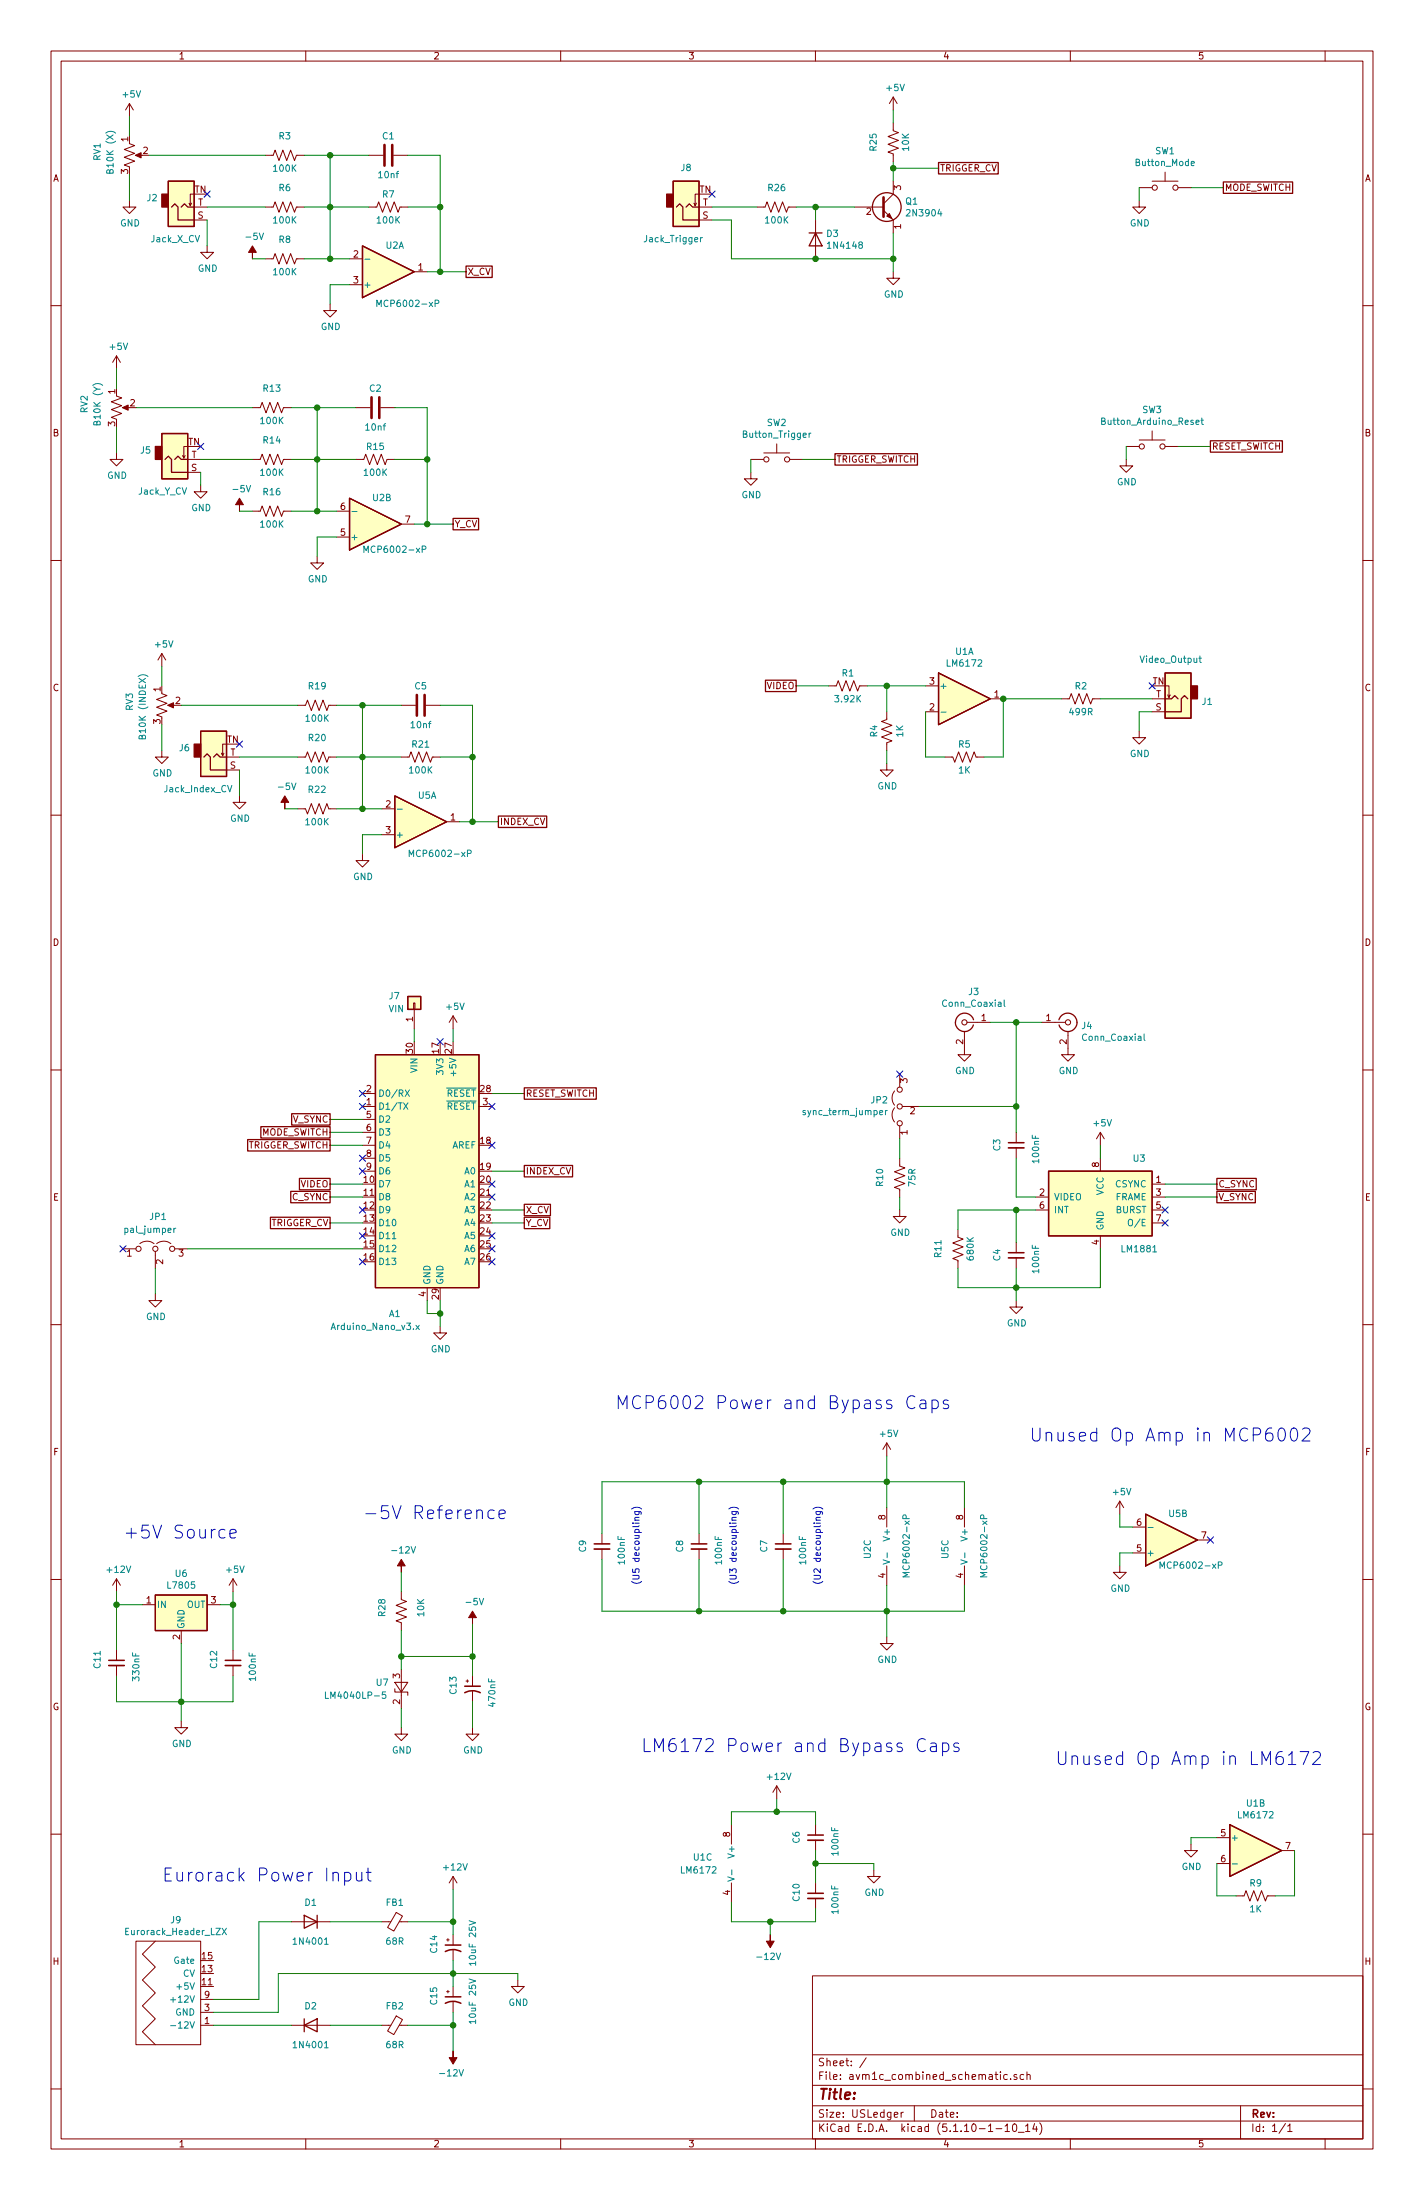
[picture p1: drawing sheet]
<svg xmlns="http://www.w3.org/2000/svg" width="279mm" height="432mm" viewBox="0 0 279 432" stroke-linecap="round" stroke-linejoin="round" font-family="sans-serif">
<g fill="none" stroke="#840000" stroke-width=".2">
<path d="M10 10h259.4v411.8h-259.4zM12 12h255.4v407.8h-255.4zM60 10v2M110 10v2M160 10v2M175.3 19.1v2.5M175.3 19.1l-.8 1.2M175.3 19.1l.7 1.2M210 10v2M260 10v2M25.4 28.2l1 .4-2 .7 2 .8-2 .8 2 .7-2 .8 1 .4M25.4 39.4v1.2h1.3l-1.3 1.3-1.3-1.3h1.3"/>
<path d="M25.4 20.3l-.8 1.3M25.4 20.3v2.6M25.4 20.3l.8 1.3M26.9 30.5h1M37.6 39.9l-.3 .5M38.1 38.1h-.8v2.3l-.2-.5M52.1 30.5h1.5l.4-1 .7 2 .8-2 .8 2 .7-2 .8 2 .4-1h1.5M72.4 30.5h2.8M77.2 30.5h2.8M136.7 39.9l-.3 .5M137.2 38.1h-.8v2.3l-.3-.5M175.3 24.1v1.6l1 .3-2.1 .8 2.1 .8-2.1 .7 2.1 .8-2.1 .7 1.1 .4v1.6"/>
<path d="M175.3 35.6v2.5l-1.9 1.9M223.5 39.4v1.2h1.3l-1.3 1.3-1.3-1.3h1.3M223.5 36.8h2.6M226.1 35.6h5M228.6 33.8v1.8M231.1 36.8h2.6M10 60h2M38.1 43.2h2.5M38.1 40.6h2.5M40.6 48.3v1.2h1.3l-1.3 1.3-1.2-1.3h1.2M52.1 40.6h1.5l.4-1 .7 2.1 .8-2.1 .8 2.1 .7-2.1 .8 2.1 .4-1.1h1.5M52.1 50.8h1.5l.4-1 .7 2 .8-2 .8 2 .7-2 .8 2 .4-1h1.5"/>
<path d="M64.8 59.7v1.3h1.2l-1.2 1.2-1.3-1.2h1.3M68.6 50.8h2.5M68.6 55.9h2.5M72.4 40.6h1.5l.4-1 .8 2.1 .7-2.1 .8 2.1 .7-2.1 .8 2.1 .4-1.1h1.5M81.3 53.3h2.5M137.2 43.2h2.5M137.2 40.6h2.5M148.6 40.6h1.5l.4-1 .8 2.1 .7-2.1 .8 2.1 .7-2.1 .8 2.1 .4-1.1h1.5M160 43.2v7.6M167.6 40.6h5.8M173.4 41.3l1.9 1.9v2.5M175.3 53.3v1.3h1.2l-1.2 1.3-1.3-1.3h1.3"/>
<path d="M267.4 60h2M22.9 77.7l1 .4-2.1 .8 2.1 .7-2.1 .8 2.1 .8-2.1 .7 1.1 .4M22.9 69.9v2.5M22.9 69.9l-.8 1.2M22.9 69.9l.7 1.2M22.9 88.9v1.3h1.2l-1.2 1.2-1.3-1.2h1.3M24.4 80h1M36.3 89.4l-.2 .5M36.8 87.6h-.7v2.3l-.3-.5M36.8 92.7h2.6M36.8 90.2h2.6M39.4 95.3v1.2h1.2l-1.2 1.3-1.3-1.3h1.3"/>
<path d="M49.5 80h1.6l.3-1 .8 2 .8-2 .7 2 .8-2 .7 2 .4-1h1.5M49.5 90.2h1.6l.3-1 .8 2 .8-2 .7 2 .8-2 .7 2 .4-1h1.5M69.8 90.2h1.6l.4-1 .7 2 .8-2 .7 2 .8-2 .8 2 .3-1h1.6M69.8 80h2.8M74.7 80h2.8M147.3 92.7v1.3h1.3l-1.3 1.3-1.3-1.3h1.3M147.3 90.2h2.6M149.9 88.9h5M152.4 87.1v1.8M154.9 90.2h2.6M221 90.2v1.2h1.2l-1.2 1.3-1.3-1.3h1.3M221 87.6h2.5"/>
<path d="M223.5 86.4h5.1M226.1 84.6v1.8M228.6 87.6h2.5M10 110h2M49.5 100.3h1.6l.3-1 .8 2 .8-2 .7 2 .8-2 .7 2 .4-1h1.5M62.2 109.2v1.3h1.3l-1.3 1.3-1.2-1.3h1.2M66 100.3h2.6M66 105.4h2.6M78.7 102.9h2.6M267.4 110h2M31.7 136.1l1.1 .4-2.1 .8 2.1 .7-2.1 .8 2.1 .8-2.1 .7 1 .4M31.7 128.3l-.7 1.2"/>
<path d="M31.7 128.3v2.5M31.7 128.3l.8 1.2M33.3 138.4h1M58.4 138.4h1.5l.4-1 .8 2 .7-2 .8 2 .8-2 .7 2 .4-1h1.5M78.7 138.4h2.8M83.6 138.4h2.8M162.6 134.6h1.5l.4-1 .7 2 .8-2 .8 2 .7-2 .8 2 .4-1h1.5M174 139.7v1.5l-1 .4 2 .8-2 .7 2 .8-2 .8 2 .7-1 .4v1.5M181.6 139.7h2.5M181.6 134.6h2.5M194.3 137.2h2.5M208.3 137.2h1.5l.4-1.1 .7 2.1 .8-2.1 .8 2.1 .7-2.1 .8 2.1 .4-1h1.5"/>
<path d="M226.1 139.7h2.5M226.1 137.2h2.5M228.6 134.6h.8v2.3l.2-.5M229.1 136.4l.3 .5M10 160h2M31.7 147.3v1.3h1.3l-1.3 1.3-1.2-1.3h1.2M43.9 147.8l-.2 .5M44.4 146.1h-.7v2.2l-.3-.5M44.4 151.1h2.6M44.4 148.6h2.6M47 156.2v1.3h1.3l-1.3 1.3-1.3-1.3h1.3M58.4 148.6h1.5l.4-1 .8 2 .7-2 .8 2 .8-2 .7 2 .4-1h1.5"/>
<path d="M58.4 158.8h1.5l.4 1 .8-2.1 .7 2.1 .8-2.1 .8 2.1 .7-2.1 .4 1.1h1.5M74.9 158.8h2.6M78.7 148.6h1.6l.3-1 .8 2 .8-2 .7 2 .8-2 .8 2 .3-1h1.6M174 149.9v1.2h1.3l-1.3 1.3-1.3-1.3h1.3M185.4 148.6h1.5l.4 1 .8-2 .7 2 .8-2 .8 2 .7-2 .4 1h1.5M223.5 143.5v1.3h1.3l-1.3 1.3-1.3-1.3h1.3M267.4 160h2M71.1 167.6v1.3h1.3l-1.3 1.3-1.3-1.3h1.3M74.9 163.8h2.6M87.6 161.3h2.6M81.2 196.9h.2v1.2h-.2zM81.3 198.1v3.8"/>
<path d="M88.9 199.4v2.5M88.9 199.4l-.8 1.3M88.9 199.4l.8 1.3M10 210h2M71.1 217.2h2.6M71.1 214.6h2.6M71.1 219.7h2.6M94 217.2h2.5M175.5 217.4a2.26 2.26 0 0 0 0 2.8M175.5 214.1a2.26 2.26 0 0 0 0 2.8M176.5 210.8v2.6M177 217.2h3.3"/>
<path d="M189.2 202.4v4.6h1.3l-1.3 1.3-1.2-1.3h1.2M189.7 200.7h4.6M204.5 200.7h4.5M209.5 202.4v4.6h1.3l-1.3 1.3-1.2-1.3h1.2M267.4 210h2M71.1 222.3h2.6M71.1 224.8h2.6M71.1 227.3h2.6M71.1 229.9h2.6M176.5 237.5v1.3h1.3l-1.3 1.2-1.2-1.2h1.2M176.5 227.3v1.6l1 .3-2 .8 2 .8-2 .7 2 .8-2 .7 1 .4v1.6M176.5 221v2.5"/>
<path d="M199.4 222.3v2M199.4 225.3v2M203.2 235h2.5M203.2 237.5h2.5M215.9 222.3l-.8 1.2M215.9 222.3v2.5M215.9 227.3v2.6M215.9 222.3l.8 1.2M226.1 232.4h2.5M226.1 235h2.5M226.1 237.5h2.5M10 260h2"/>
<path d="M24.1 245.1h2.6M27.4 244.1a2.26 2.26 0 0 1 2.8 0M30.5 254v1.3h1.2l-1.2 1.2-1.3-1.2h1.3M30.5 245.6v3.3M30.7 244.1a2.26 2.26 0 0 1 2.8 0M34.3 245.1h2.5M83.8 252.7v2.6M188 241.3v1.5l1 .4-2.1 .8 2.1 .7-2.1 .8 2.1 .8-2.1 .7 1.1 .4v1.5M199.4 255.3v1.2h1.3l-1.3 1.3-1.3-1.3h1.3M199.4 243.8v2.1M199.4 246.9v2M215.9 242.6v2.5"/>
<path d="M226.1 240h2.5M267.4 260h2M86.4 260.4v1.2h1.2l-1.2 1.3-1.3-1.3h1.3M174 283.2l-.8 1.3M174 283.2v2.6M174 295.9v3.8M174 283.2l.8 1.3M189.2 295.9v3.8M219.7 294.6l-.8 1.3M219.7 294.6v2.6M219.7 294.6l.8 1.3M222.2 299.7h2.6"/>
<path d="M10 310h2M22.9 309.9l-.8 1.3M22.9 309.9v2.5M22.9 309.9l.7 1.3M27.9 315h2.6M40.6 315h2.6M45.7 309.9l-.7 1.3M45.7 309.9v2.5M45.7 309.9l.8 1.3M78.7 312.4v1.5l1.1 .4-2.1 .8 2.1 .7-2.1 .8 2.1 .8-2.1 .7 1 .4v1.5M118.1 301v2M118.1 304v2.1"/>
<path d="M137.2 301v2M137.2 304v2.1M153.7 301v2M153.7 304v2.1M174 307.3v3.9M189.2 307.3v3.9M219.7 307.3v1.3h1.3l-1.3 1.3-1.3-1.3h1.3M222.2 304.8h2.6M234.9 302.3h2.6M267.4 310h2M22.9 323.9v2M22.9 326.9v2"/>
<path d="M35.6 337.8v1.3h1.2l-1.2 1.3-1.3-1.3h1.3M35.6 320v2.6M45.7 323.9v2M45.7 326.9v2M77.5 330.2h2.5l-1.3 1.9zM77.5 331.5v.6h2.5v.6M78.7 339.1v1.3h1.3l-1.3 1.2-1.2-1.2h1.2M78.7 327.7v7.6M91.4 329.9h.5M91.7 329.7v.5M92.7 339.1v1.3h1.3l-1.3 1.2-1.3-1.2h1.3M92.7 328.9v2.1"/>
<path d="M92.7 332v2M174 321.3v1.3h1.3l-1.3 1.3-1.3-1.3h1.3M10 360h2M143.5 358.1v3.9M152.4 350.5l-.8 1.3M152.4 350.5v2.6M152.4 350.5l.8 1.3M160 358.1v2.1M267.4 360h2M57.1 377.2h7.7M74.9 377.2h1.8M77.7 375.4l1.3 .7-1.7 2.9-1.3-.7z"/>
<path d="M78.4 377.2h1.6M88.9 368.3l-.8 1.3M88.9 368.3v2.5M88.9 379.7v2.1M88.9 368.3l.8 1.3M143.5 369.6v3.8M160 361.2v2M160 369.6v2M160 372.6v2.1M171.4 367v1.3h1.3l-1.3 1.3-1.2-1.3h1.2M233.7 362v1.2h1.2l-1.2 1.3-1.3-1.3h1.3M238.8 360.7h2.5"/>
<path d="M238.8 365.8h2.5M242.6 372.1h1.5l.4-1 .7 2 .8-2 .8 2 .7-2 .8 2 .4-1h1.5M251.5 363.2h2.5M26.7 381h12.7v20.3h-12.7zM30.5 381l-2.6 2.5 2.6 2.6-2.6 2.5 2.6 2.6-2.6 2.5 2.6 2.5-2.6 2.6 2.6 2.5M39.4 397.5h2.5M39.4 395h2.5M39.4 392.4h2.5M57.1 397.5h7.7M74.9 397.5h1.8M77.7 395.7l1.3 .7-1.7 2.9-1.3-.7zM78.4 397.5h1.6"/>
<path d="M87.6 390.9h.5M87.6 380.7h.5M87.9 380.5v.5M87.9 390.7v.5M88.9 382.8v2M88.9 389.9v2M88.9 392.9v2.1M101.6 388.6v1.3h1.3l-1.3 1.3-1.3-1.3h1.3M159.4 387.8h108v32h-108zM10 410h2M60 419.8v2M110 419.8v2"/>
<path d="M159.4 416.3h108M159.4 413.3h108M159.4 409.3h108M159.4 403.3h108M160 419.8v2M170 403.9l-1.3 1.9M175.5 415.1l.7-.2-.1-.2-.4-.1-.2 .2v.7h.6M176.8 414.6v1M177.2 414.6l-.4 .3M179.4 413.3v3M195.4 417.8h1.2M196.3 406.7v.1"/>
<path d="M196.3 407.2v1M197.2 417.3l.4-.4v1.5M197.2 418.4h.9M197.6 407.2h-.4l-.3 .2 .1 .6 .2 .2 .4-.1M198.3 408v.2M198.8 417l.3-.1a.94 .94 0 0 1 0 1.5l-.4-.3zM199.5 407.2h-.4l-.2 .2 .1 .2 .5 .1v.4h-.6M199.8 418.5h1.1M200.9 407.2h-.5l-.2 .2v.6l.2 .2 .5-.1M201.2 417.3l.5-.4v1.5M201.2 418.4h.9M201.5 407.3l.2-.1h.4v1"/>
<path d="M201.5 406.7v1.5M203 416.8l-.4 1.1h1M203.4 417.4v1M204 416.7a1.71 1.71 0 0 1 0 2.2M210 419.8v2M243.4 413.3v6.5M252.2 416.8l-1.2 1.9M252.7 417.3l.4-.4v1.5M252.7 418.4h.8M260 419.8v2M267.4 410h2"/>
<circle cx="226.6" cy="36.8" r=".51"/>
<circle cx="230.6" cy="36.8" r=".51"/>
<circle cx="150.4" cy="90.2" r=".51"/>
<circle cx="154.4" cy="90.2" r=".51"/>
<circle cx="224" cy="87.6" r=".51"/>
<circle cx="228.1" cy="87.6" r=".51"/>
<circle cx="176.5" cy="217.2" r=".51"/>
<circle cx="176.5" cy="213.9" r=".51"/>
<circle cx="189.2" cy="200.7" r=".51"/>
<circle cx="209.6" cy="200.7" r=".51"/>
<circle cx="176.5" cy="220.5" r=".51"/>
<circle cx="27.2" cy="245.1" r=".51"/>
<circle cx="30.5" cy="245.1" r=".51"/>
<circle cx="33.8" cy="245.1" r=".51"/>
</g>
<g fill="#ffffc2" stroke="#ffffc2" stroke-width=".2">
<path d="M33 35.6h5.1v8.9h-5.1z"/>
<path d="M31.7 85.1h5.1v8.9h-5.1z"/>
<path d="M39.4 143.5h5v8.9h-5z"/>
<path d="M132.1 35.6h5.1v8.9h-5.1z"/>
<path d="M228.6 132.1h5.1v8.9h-5.1z"/>
<path d="M80 195.6h2.5v2.5h-2.5z"/>
<path d="M73.7 207h20.3v45.7h-20.3z"/>
<path d="M30.5 313.1h10.1v6.9h-10.1z"/>
<path d="M77.5 156.2l10.1 5.1-10.1 5.1z"/>
<path d="M205.7 229.9h20.4v12.7h-20.4z"/>
<path d="M224.8 297.2l10.1 5.1-10.1 5z"/>
<path d="M241.3 358.1l10.2 5.1-10.2 5.1z"/>
<path d="M184.1 132.1l10.2 5.1-10.2 5z"/>
<path d="M68.6 97.8l10.1 5.1-10.1 5.1z"/>
<path d="M71.1 48.3l10.2 5-10.2 5.1z"/>
</g>
<g fill="none" stroke="#840000" stroke-width=".25">
<path d="M33 35.6h5.1v8.9h-5.1zM132.1 35.6h5.1v8.9h-5.1zM184.1 31.9h11.8v2.2h-11.8zM240 35.7h13.6v2.2h-13.6zM33.7 40.6l.6-.6 .6 .6v2.6h3.2M35.6 40.6l.6-.6 .6 .6h1.3M71.1 48.3l10.2 5-10.2 5.1zM91.4 52.2h5.2v2.3h-5.2zM132.7 40.6l.6-.6 .7 .6v2.6h3.2M134.6 40.6l.7-.6 .6 .6h1.3M158.7 45.7h2.6M160 45.7l1.3 2.6h-2.6z"/>
<path d="M31.7 85.1h5.1v8.9h-5.1zM32.4 90.2l.6-.7 .7 .7v2.5h3.1M34.3 90.2l.6-.7 .7 .7h1.2M68.6 97.8l10.1 5.1-10.1 5.1zM163.8 89.1h16.2v2.2h-16.2zM237.5 86.5h14.1v2.2h-14.1zM88.9 101.8h5v2.2h-5zM150.2 133.5h6v2.2h-6zM184.1 132.1l10.2 5.1-10.2 5zM228.6 132.1h5.1v8.9h-5.1zM228.6 137.2h1.3l.6-.7 .6 .7M233 137.2l-.6-.7-.6 .7v2.5h-3.2"/>
<path d="M39.4 143.5h5v8.9h-5zM40 148.6l.6-.6 .7 .6v2.5h3.1M41.9 148.6l.6-.6 .7 .6h1.2M77.5 156.2l10.1 5.1-10.1 5.1zM97.8 160.2h9.5v2.2h-9.5zM80 195.6h2.5v2.5h-2.5zM57.2 218.6h7.6v2.2h-7.6zM73.7 207h20.3v45.7h-20.3zM102.9 213.5h14.1v2.2h-14.1zM187.5 200.7a1.8 1.8 0 0 0 1.5 1.7 1.8 1.8 0 0 0 2-1.2M191 200.2a1.8 1.8 0 0 0-2-1.3 1.8 1.8 0 0 0-1.5 1.8M207.8 200.2a1.8 1.8 0 0 1 2.7-1.1 1.8 1.8 0 0 1 .1 3 1.8 1.8 0 0 1-2.8-.9"/>
<path d="M48.6 223.7h16.2v2.2h-16.2zM51.2 221.1h13.6v2.3h-13.6zM53.1 238.9h11.7v2.2h-11.7zM57 233.8h7.8v2.3h-7.8zM58.8 231.3h6v2.2h-6zM102.9 228.8h9.4v2.2h-9.4zM102.9 238.9h5v2.2h-5zM102.9 236.4h5.1v2.2h-5.1zM205.7 229.9h20.4v12.7h-20.4zM238.8 233.8h7.5v2.3h-7.5zM238.8 231.3h7.7v2.2h-7.7zM224.8 297.2l10.1 5.1-10.1 5z"/>
<path d="M30.5 313.1h10.1v6.9h-10.1zM241.3 358.1l10.2 5.1-10.2 5.1zM59.7 375.9l2.5 1.3-2.5 1.3zM62.2 375.9v2.6M59.7 397.5l2.5-1.3v2.6zM59.7 396.2v2.6"/>
<circle cx="174" cy="40.6" r="2.82"/>
</g>
<g fill="#840000" stroke="#840000" stroke-width=".25">
<path d="M31.7 38.1h1.3v2.5h-1.3z"/>
<path d="M30.5 87.6h1.2v2.6h-1.2z"/>
<path d="M38.1 146.1h1.3v2.5h-1.3z"/>
<path d="M130.8 38.1h1.3v2.5h-1.3z"/>
<path d="M233.7 134.6h1.2v2.6h-1.2z"/>
</g>
<g fill="none" stroke="#008484" stroke-width=".2">
<path d="M20.8 26.1a1.47 1.47 0 0 1 1.9 0M233.7 32.1l.6-.1v-.3h-.4l-.2 .2 .1 .6h.5M71.6 50.9h1M85.4 59.6l.7-.1v-.5l-.7-.1v1.3M137.4 46.6v.9M137.8 46.6l-.4 .3M18.2 75.6a1.47 1.47 0 0 1 1.9 0M73.9 60.2v-1.3l.5 .9 .4-.9v1.3M158.7 85v.9M159.1 85l-.4 .2M234.7 82.9l.6-.1-.1-.3h-.4l-.1 .2v.6h.5M235.6 82.5h.5"/>
<path d="M235.8 82v1.1l.3 .2M69.1 100.4h1M71.4 108.4v-1.2l.4 .9 .5-.9v1.2M82.8 107.8l.7-.1v-.4l-.7-.1v1.2M27.1 132.8a1.47 1.47 0 0 1 1.9 0M184.6 139.8h1M235.2 129.2h.5M235.4 128.8v1l.3 .2M44.7 154.2l.4 1.2 .4-1.2M78 158.8h.9M80.3 168.1v-1.2l.4 .9 .5-.9v1.2M91.7 167.5l.7-.1v-.4l-.7-.1v1.2"/>
<path d="M197 196.3v1.1l.2 .1M79.2 216.5l.8 1.2M79.5 213.9l.8 1.3M80 216.5l-.8 1.2M80.3 213.9l-.8 1.3M172.6 218.4l.6-.1-.1-.3h-.3l-.2 .1v.6h.5M173.7 218v.8M174.1 218l-.4 .2M224.5 202.9v1.1l.2 .2M221.4 239.5l.3-.2a.44 .44 0 0 1 .5 .5v.6l-.5 .2-.3-.2zM34.1 241.1v.8M34.5 241.1l-.4 .2"/>
<path d="M81.6 260.1l.7 .9M82.3 260.1l-.7 .9M177.8 298.1l-.1-.7h-.4l-.2 .7h1.3M193 298.1l-.1-.7h-.4l-.1 .7h1.2M225.3 299.8h1M173.3 306.1l1.2 .5-1.2 .4M174.1 304.8v.9M178.4 308.6h-1.3l1 .5-1 .4h1.3M188.5 306.1l1.3 .5-1.3 .4M189.3 304.8v.9M193.6 308.6h-1.2l.9 .5-.9 .4h1.2M227.6 307.8v-1.2l.4 .9 .5-.9v1.2"/>
<path d="M239 307.2l.7-.1v-.4l-.7-.1v1.2M63.9 332.1v1.2h.6M75.7 332.1h-.6l-.1 .6 .2-.1 .5 .1v.5l-.2 .1-.5-.1M43.6 378.5l.8 1.2M44.4 378.5l-.8 1.2M92 377l1.3 .4-1.3 .4M142.8 368.4l1.3 .4-1.3 .4M143.6 367v1M241.8 365.8h1M33.5 397.6h1M33.5 392.5h1M63.7 381.6h.7"/>
<path d="M92 388.4l1.3 .4-1.3 .5M63.7 401.9h.7"/>
</g>
<g fill="#840000" stroke="#840000" stroke-width=".2">
<path d="M26.5 30.5l1.2-.5v1z"/>
<path d="M49.5 48.3l.8 1.2h-.8v1.3v-1.3h-.7z"/>
<path d="M24 80l1.1-.5v1z"/>
<path d="M88.9 402.6v1.3h.8l-.8 1.2-.8-1.2h.8z"/>
<path d="M47 97.8l.8 1.3h-.8v1.2v-1.2h-.8z"/>
<path d="M32.9 138.4l1.1-.5v1z"/>
<path d="M151.1 379.7v1.3h.8l-.8 1.3-.7-1.3h.7z"/>
<path d="M55.9 156.2l.7 1.3h-.7v1.3v-1.3h-.8z"/>
<path d="M174 42.4l.5-.5 .5 1z"/>
<path d="M92.7 316.2l.8 1.3h-.8v1.3v-1.3h-.8z"/>
<path d="M78.7 306.1l.8 1.2h-.8v1.3v-1.3h-.7z"/>
</g>
<path d="M197.9 225.3h3M197.9 246.9h3M116.6 304h3M135.6 304h3.1M152.1 304h3.1M21.3 326.9h3.1M44.2 326.9h3M158.5 361.2h3M158.5 372.6h3" fill="none" stroke="#840000" stroke-width=".33"/>
<g fill="none" stroke="#840000" stroke-width=".3">
<path d="M197.9 224.3h3M197.9 245.9h3M116.6 303h3M135.6 303h3.1M152.1 303h3.1M21.3 325.9h3.1M44.2 325.9h3M91.2 332.2a3.2 3.2 0 0 1 3 0M91.2 331h3M158.5 360.2h3M158.5 371.6h3M87.4 393.2a3.2 3.2 0 0 1 3 0"/>
<path d="M87.4 383a3.2 3.2 0 0 1 3 0M87.4 391.9h3M87.4 381.8h3"/>
</g>
<path d="M75.4 28.4v4.1M77 28.4v4.1M173.4 38.7v3.8M72.9 78v4M74.4 78v4M81.8 136.4v4.1M83.3 136.4v4.1" fill="none" stroke="#840000" stroke-width=".51"/>
<g fill="none" stroke="#008400" stroke-width=".2">
<path d="M25.4 22.9v3.8M25.4 34.3v5.1M29.2 30.5h22.9M59.7 30.5h12.7M64.8 30.5v20.3M80 30.5h6.4v22.8M175.3 21.6v2.5M175.3 31.8v3.8M175.3 33h8.8M223.5 36.8v2.6M233.7 36.8h6.3M40.6 40.6h11.5"/>
<path d="M40.6 43.2v5.1M49.5 50.8h2.6M59.7 50.8h8.9M59.7 40.6h12.7M68.6 55.9h-3.8v3.8M80 40.6h6.4M83.8 53.3h7.6M139.7 43.2h3.8v7.6h31.8M139.7 40.6h8.9M156.2 40.6h11.4M160 40.6v2.6M175.3 45.7v7.6"/>
<path d="M22.9 72.4v3.8M22.9 83.8v5.1M26.7 80h22.8M39.4 90.2h10.1M39.4 92.7v2.6M57.1 90.2h12.7M57.1 80h12.7M62.2 80v20.3M77.5 90.2h6.3M77.5 80h6.3v22.9M147.3 90.2v2.5M157.5 90.2h6.3"/>
<path d="M221 87.6v2.6M231.1 87.6h6.4M47 100.3h2.5M57.1 100.3h8.9M66 105.4h-3.8v3.8M81.3 102.9h7.6M31.7 130.8v3.8M35.6 138.4h22.8M66 138.4h12.7M71.1 138.4v20.4M86.4 138.4h6.3v22.9M156.2 134.6h6.4"/>
<path d="M170.2 134.6h11.4M174 134.6v5.1M181.6 139.7v8.9h3.8M208.3 137.2h-11.5v11.4h-3.8M215.9 137.2h10.2M226.1 139.7h-2.6v3.8M31.7 142.2v5.1M47 148.6h11.4M47 151.1v5.1M55.9 158.8h2.5M66 148.6h12.7M66 158.8h8.9"/>
<path d="M86.4 148.6h6.3M174 147.3v2.6M74.9 163.8h-3.8v3.8M90.2 161.3h7.6M64.8 219.7h6.3M81.3 201.9v2.6M88.9 201.9v2.6M96.5 214.6h6.4M180.3 217.2h19.1M194.3 200.7h10.2M199.4 200.7v21.6M64.8 224.8h6.3"/>
<path d="M64.8 222.3h6.3M64.8 235h6.3M64.8 232.4h6.3M96.5 229.9h6.4M96.5 237.5h6.4M176.5 223.5v3.8M176.5 235v2.5M199.4 227.3v7.7h3.8M199.4 237.5v6.3M203.2 237.5h-15.2v3.8M215.9 224.8v2.5M228.6 235h10.2"/>
<path d="M228.6 232.4h10.2M30.5 248.9v5.1M36.8 245.1h34.3M64.8 240h6.3M83.8 255.3v2.5h2.6M86.4 255.3v5.1M96.5 240h6.4M199.4 248.9v6.4M215.9 245.1v7.6h-27.9v-3.8M137.2 290.8v10.2M153.7 290.8v10.2M174 285.8v10.1"/>
<path d="M189.2 295.9v-5.1h-71.1v10.2M219.7 297.2v2.5h2.5M22.9 312.4v11.5M22.9 315h5M43.2 315h2.5M45.7 312.4v11.5M78.7 308.6v3.8M92.7 318.8v10.1M118.1 306.1v10.1h71.1v-5M137.2 306.1v10.1M153.7 306.1v10.1M174 311.2v10.1"/>
<path d="M222.2 304.8h-2.5v2.5M22.9 328.9v5.1h22.8v-5.1M35.6 322.6v15.2M78.7 320v7.7M78.7 335.3v3.8M78.7 325.1h14M92.7 334v5.1M143.5 358.1v-2.5h16.5v2.5M152.4 353.1v2.5M57.1 377.2h-6.3v15.2h-8.9M64.8 377.2h10.1M80 377.2h8.9"/>
<path d="M88.9 370.8v8.9M143.5 373.4v3.8h16.5v-2.5M151.1 377.2v2.5M160 363.2v6.4M160 365.8h11.4v1.2M238.8 365.8v6.3h3.8M238.8 360.7h-5.1v1.3M254 363.2v8.9h-3.8M41.9 397.5h15.2M64.8 397.5h10.1M80 397.5h8.9M88.9 384.8v5.1"/>
<path d="M88.9 395v7.6M101.6 388.6v-1.2h-47v7.6h-12.7"/>
</g>
<g fill="none" stroke="#0000c2" stroke-width=".2">
<path d="M179.5 274.2a.96 .96 0 0 0-1.1-.1 .96 .96 0 0 0-.5 .9 1.07 1.07 0 0 0 .3 1.2 1.07 1.07 0 0 0 1.2 .2l.1-.2M180.6 274.9l.2-.1 .8 .1 .1 1.6M181.7 275.4l-.9 .1a.5 .5 0 0 0-.3 .5 .5 .5 0 0 0 .3 .5l.9-.1M182.9 274.9l.7-.1 .5 .5v.7l-.3 .4-.2 .1-.7-.1M182.9 274.8v2.5M186 274.9l-.6-.1-.3 .3 .1 .4 .8 .2 .2 .3-.2 .4-.2 .1-.7-.1M97 296.5l-.8-.1-.5 .4v.8l.3 .3 .2 .2 .8-.2M97.9 297.2l1.2-.2-.1-.5-.7-.1-.4 .3v1l.1 .2 .3 .2 .7-.2M124 296.2a1.47 1.47 0 0 1 1.9 0M124.6 296.7h1.1l.1 .2v.3M124.6 296.7v.3l.2 .3 .5-.1v-.5M125.4 297.8l-.8 .1 .1 .5"/>
<path d="M143 296.2a1.47 1.47 0 0 1 1.9 0M143.6 296.7h1.2l.1 .2-.1 .3M143.7 296.7l-.1 .3 .2 .3 .6-.1v-.5M144.4 297.8l-.7 .1v.5M159.5 296.2a1.47 1.47 0 0 1 1.9 0M160.1 296.7h1.2l.1 .2-.1 .3M160.2 296.7l-.1 .3 .3 .3 .5-.1v-.5M161 297.8l-.8 .1v.5M249.5 280.3a1.02 1.02 0 0 0-1.2 1.1v.9l.5 .5h.5l.4-.2 .1-.3-.1-.8a.84 .84 0 0 0-1.3 0l-.1 .2M251 280.5a.62 .62 0 0 1 .6-.2 .62 .62 0 0 1 .5 .5 1.31 1.31 0 0 1-.8 2 1.49 1.49 0 0 1-.4-2zM253.4 280.5a.62 .62 0 0 1 .6-.2 .62 .62 0 0 1 .5 .5 1.32 1.32 0 0 1-.7 2 1.57 1.57 0 0 1-.4-2.3zM255.6 280.5l.3-.2h.6a.64 .64 0 0 1 .5 .7l-.1 .4-1.5 1.4h1.6"/>
<path d="M44.1 300.3l-.7-.1-.4 .5v.7l.2 .4 .2 .1 .7-.1M45.1 301l1.2-.2-.1-.5-.7-.1-.4 .3v1l.1 .3 .3 .1 .7-.1M181.6 341.5a.96 .96 0 0 0-1.1-.1 .96 .96 0 0 0-.5 .9 1.07 1.07 0 0 0 .3 1.2 1.07 1.07 0 0 0 1.1 .2l.2-.2M182.7 342.2l.2-.1 .7 .1 .1 1.6M183.7 342.7l-.8 .1a.5 .5 0 0 0-.4 .5 .5 .5 0 0 0 .4 .5l.8-.1M184.9 342.2l.8-.1 .5 .5v.7l-.3 .4-.2 .1-.8-.1M184.9 342.1v2.5M188.1 342.2l-.6-.1-.4 .3 .1 .4 .9 .3 .1 .2-.1 .4-.3 .1-.7-.1M251.6 343.8a1.02 1.02 0 0 0-1.2 1.1v.9l.5 .5h.4l.4-.2 .1-.3-.1-.8a.84 .84 0 0 0-1.2 0l-.1 .2M252.8 344.5l.7-.7v2.5M252.8 346.3h1.5M255.1 343.8h1.7l-1.1 2.5"/>
<path d="M257.6 344l.4-.2h.6a.64 .64 0 0 1 .5 .7l-.1 .4-1.5 1.4h1.6M67.6 367.6l.8-.1 .4 .5v.7l-.2 .4-.2 .1-.8-.1M67.6 367.5v2.5M69.9 367.5l.1 1.6a.66 .66 0 0 0 1-.2M71 367.5v1.7M71.9 367.5h.9M72.2 366.6v2.2l.1 .3 .5 .1"/>
</g>
<g fill="#008400" stroke="#008400" stroke-width=".25">
<circle cx="153.7" cy="290.8" r=".51"/>
<circle cx="92.7" cy="161.3" r=".51"/>
<circle cx="35.6" cy="334" r=".51"/>
<circle cx="199.4" cy="200.7" r=".51"/>
<circle cx="160" cy="50.8" r=".51"/>
<circle cx="160" cy="40.6" r=".51"/>
<circle cx="92.7" cy="148.6" r=".51"/>
<circle cx="22.9" cy="315" r=".51"/>
<circle cx="199.4" cy="252.7" r=".51"/>
<circle cx="199.4" cy="237.5" r=".51"/>
<circle cx="45.7" cy="315" r=".51"/>
<circle cx="199.4" cy="217.2" r=".51"/>
<circle cx="71.1" cy="138.4" r=".51"/>
<circle cx="151.1" cy="377.2" r=".51"/>
<circle cx="152.4" cy="355.6" r=".51"/>
<circle cx="153.7" cy="316.2" r=".51"/>
<circle cx="174" cy="316.2" r=".51"/>
<circle cx="160" cy="365.8" r=".51"/>
<circle cx="175.3" cy="33" r=".51"/>
<circle cx="137.2" cy="316.2" r=".51"/>
<circle cx="174" cy="290.8" r=".51"/>
<circle cx="196.8" cy="137.2" r=".51"/>
<circle cx="174" cy="134.6" r=".51"/>
<circle cx="83.8" cy="102.9" r=".51"/>
<circle cx="78.7" cy="325.1" r=".51"/>
<circle cx="137.2" cy="290.8" r=".51"/>
<circle cx="175.3" cy="50.8" r=".51"/>
<circle cx="71.1" cy="158.8" r=".51"/>
<circle cx="88.9" cy="387.4" r=".51"/>
<circle cx="92.7" cy="325.1" r=".51"/>
<circle cx="83.8" cy="90.2" r=".51"/>
<circle cx="86.4" cy="257.8" r=".51"/>
<circle cx="86.4" cy="40.6" r=".51"/>
<circle cx="71.1" cy="148.6" r=".51"/>
<circle cx="64.8" cy="30.5" r=".51"/>
<circle cx="64.8" cy="50.8" r=".51"/>
<circle cx="62.2" cy="80" r=".51"/>
<circle cx="62.2" cy="100.3" r=".51"/>
<circle cx="86.4" cy="53.3" r=".51"/>
<circle cx="62.2" cy="90.2" r=".51"/>
<circle cx="88.9" cy="397.5" r=".51"/>
<circle cx="64.8" cy="40.6" r=".51"/>
<circle cx="88.9" cy="377.2" r=".51"/>
</g>
<g fill="none" stroke="#000084" stroke-width=".2">
<path d="M40 37.5l1.2 1.2M41.2 37.5l-1.2 1.2M139.1 37.5l1.2 1.2M140.3 37.5l-1.2 1.2M38.8 87l1.2 1.2M40 87l-1.2 1.2M225.5 134l1.2 1.2M226.7 134l-1.2 1.2M46.4 145.4l1.2 1.3M47.6 145.4l-1.2 1.3M70.5 216.6l1.2 1.2M70.5 214l1.2 1.2"/>
<path d="M71.7 216.6l-1.2 1.2M71.7 214l-1.2 1.2M85.8 203.9l1.2 1.2M87 203.9l-1.2 1.2M95.9 216.6l1.2 1.2M97.1 216.6l-1.2 1.2M175.9 210.2l1.2 1.2M177.1 210.2l-1.2 1.2M70.5 236.9l1.2 1.2M70.5 229.3l1.2 1.2M70.5 226.7l1.2 1.2M71.7 236.9l-1.2 1.2"/>
<path d="M71.7 229.3l-1.2 1.2M71.7 226.7l-1.2 1.2M95.9 224.2l1.2 1.2M95.9 231.8l1.2 1.2M95.9 234.3l1.2 1.3M97.1 224.2l-1.2 1.2M97.1 231.8l-1.2 1.2M97.1 234.3l-1.2 1.3M228 236.9l1.2 1.2M228 239.4l1.2 1.2M229.2 236.9l-1.2 1.2M229.2 239.4l-1.2 1.2"/>
<path d="M23.5 244.5l1.2 1.2M24.7 244.5l-1.2 1.2M70.5 242l1.2 1.2M70.5 247l1.2 1.3M71.7 242l-1.2 1.2M71.7 247l-1.2 1.3M95.9 242l1.2 1.2M95.9 244.5l1.2 1.2M95.9 247l1.2 1.3M97.1 242l-1.2 1.2M97.1 244.5l-1.2 1.2M97.1 247l-1.2 1.3"/>
<path d="M236.9 301.7l1.2 1.2M238.1 301.7l-1.2 1.2"/>
</g>
<g font-size="3.5" fill="#0000c2">
<text x="120.6" y="276.6">MCP6002 Power and Bypass Caps</text>
<text x="201.9" y="283">Unused Op Amp in MCP6002</text>
<text x="71.1" y="298.2">-5V Reference</text>
<text x="24.1" y="302">+5V Source</text>
<text x="125.7" y="343.9">LM6172 Power and Bypass Caps</text>
<text x="207" y="346.5">Unused Op Amp in LM6172</text>
<text x="31.7" y="369.3">Eurorack Power Input</text>
</g>
<text font-size="2.8" fill="#840000" x="160.4" y="412.1">Title:</text>
<g font-size="2.1" fill="#840000">
<text x="160.4" y="405.5">Sheet: /</text>
<text x="160.4" y="408.2">File: avm1c_combined_schematic.sch</text>
<text x="160.4" y="418.4">KiCad E.D.A. kicad (5.1.10-1-10_14)</text>
<text x="160.4" y="415.6">Size: USLedger</text>
<text x="182.4" y="415.6">Date:</text>
<text x="245.4" y="415.6">Rev:</text>
<text x="245.4" y="418.4">Id: 1/1</text>
</g>
<g font-size="1.8" fill="#840000">
<text x="35" y="11.6">1</text>
<text x="85" y="11.6">2</text>
<text x="135" y="11.6">3</text>
<text x="185" y="11.6">4</text>
<text x="235" y="11.6">5</text>
<text x="25.1" y="27.8" transform="rotate(-90 25.1 27.8)">1</text>
<text x="10.4" y="35.6">A</text>
<text x="25.1" y="34.1" transform="rotate(-90 25.1 34.1)">3</text>
<text x="28.1" y="30.2">2</text>
<text x="184.4" y="33.7">TRIGGER_CV</text>
<text x="267.8" y="35.6">A</text>
<text x="38.2" y="37.8">TN</text>
<text x="38.8" y="40.4">T</text>
<text x="137.3" y="37.8">TN</text>
<text x="137.9" y="40.4">T</text>
<text x="176.8" y="37.3" transform="rotate(-90 176.8 37.3)">3</text>
<text x="240.3" y="37.5">MODE_SWITCH</text>
<text x="38.8" y="42.9">S</text>
<text x="137.8" y="42.9">S</text>
<text x="170" y="42.2">2</text>
<text x="176.8" y="44.9" transform="rotate(-90 176.8 44.9)">1</text>
<text x="69.4" y="50.5">2</text>
<text x="82.1" y="53.1">1</text>
<text x="91.7" y="54">X_CV</text>
<text x="69.4" y="55.6">3</text>
<text x="22.6" y="77.3" transform="rotate(-90 22.6 77.3)">1</text>
<text x="22.6" y="83.7" transform="rotate(-90 22.6 83.7)">3</text>
<text x="25.6" y="79.8">2</text>
<text x="10.4" y="85.6">B</text>
<text x="36.9" y="87.4">TN</text>
<text x="37.6" y="89.9">T</text>
<text x="237.7" y="88.3">RESET_SWITCH</text>
<text x="267.8" y="85.6">B</text>
<text x="37.5" y="92.5">S</text>
<text x="164.1" y="90.8">TRIGGER_SWITCH</text>
<text x="66.8" y="100.1">6</text>
<text x="66.8" y="105.2">5</text>
<text x="79.5" y="102.6">7</text>
<text x="89.2" y="103.5">Y_CV</text>
<text x="10.4" y="135.6">C</text>
<text x="31.5" y="135.7" transform="rotate(-90 31.5 135.7)">1</text>
<text x="150.4" y="135.3">VIDEO</text>
<text x="182.4" y="134.4">3</text>
<text x="195.1" y="136.9">1</text>
<text x="226.2" y="134.4">TN</text>
<text x="226.8" y="136.9">T</text>
<text x="267.8" y="135.6">C</text>
<text x="31.5" y="142.1" transform="rotate(-90 31.5 142.1)">3</text>
<text x="34.4" y="138.2">2</text>
<text x="182.4" y="139.4">2</text>
<text x="226.7" y="139.4">S</text>
<text x="44.6" y="145.8">TN</text>
<text x="45.2" y="148.3">T</text>
<text x="45.1" y="150.9">S</text>
<text x="75.7" y="158.5">2</text>
<text x="88.4" y="161">1</text>
<text x="98" y="161.9">INDEX_CV</text>
<text x="75.7" y="163.6">3</text>
<text x="10.4" y="185.6">D</text>
<text x="267.8" y="185.6">D</text>
<text x="81" y="200.5" transform="rotate(-90 81 200.5)">1</text>
<text x="192.6" y="200.4">1</text>
<text x="205.3" y="200.4">1</text>
<text x="81" y="206.7" transform="rotate(-90 81 206.7)">30</text>
<text x="86.1" y="206.7" transform="rotate(-90 86.1 206.7)">17</text>
<text x="88.6" y="206.7" transform="rotate(-90 88.6 206.7)">27</text>
<text x="189" y="205" transform="rotate(-90 189 205)">2</text>
<text x="209.3" y="205" transform="rotate(-90 209.3 205)">2</text>
<text x="71.9" y="214.4">2</text>
<text x="94.3" y="214.4">28</text>
<text x="103.1" y="215.3">RESET_SWITCH</text>
<text x="178.1" y="212.6" transform="rotate(-90 178.1 212.6)">3</text>
<text x="57.4" y="220.3">V_SYNC</text>
<text x="71.9" y="216.9">1</text>
<text x="71.9" y="219.5">5</text>
<text x="71.9" y="222">6</text>
<text x="94.8" y="216.9">3</text>
<text x="178.6" y="218.7">2</text>
<text x="48.5" y="225.4">TRIGGER_SWITCH</text>
<text x="51.3" y="222.9">MODE_SWITCH</text>
<text x="71.9" y="224.5">7</text>
<text x="71.9" y="227.1">8</text>
<text x="94.3" y="224.5">18</text>
<text x="178.1" y="222.7" transform="rotate(-90 178.1 222.7)">1</text>
<text x="59" y="233">VIDEO</text>
<text x="71.4" y="232.2">10</text>
<text x="71.9" y="229.6">9</text>
<text x="94.3" y="229.6">19</text>
<text x="94.3" y="232.2">20</text>
<text x="103.1" y="230.5">INDEX_CV</text>
<text x="215.6" y="229.1" transform="rotate(-90 215.6 229.1)">8</text>
<text x="226.8" y="232.2">1</text>
<text x="239" y="233">C_SYNC</text>
<text x="10.4" y="235.6">E</text>
<text x="57.4" y="235.6">C_SYNC</text>
<text x="71.4" y="234.7">11</text>
<text x="71.4" y="237.2">12</text>
<text x="71.4" y="239.8">13</text>
<text x="94.3" y="234.7">21</text>
<text x="94.3" y="237.2">22</text>
<text x="94.3" y="239.8">23</text>
<text x="103.1" y="238.1">X_CV</text>
<text x="204" y="234.7">2</text>
<text x="204" y="237.2">6</text>
<text x="226.8" y="234.7">3</text>
<text x="226.8" y="237.2">5</text>
<text x="226.8" y="239.8">7</text>
<text x="239" y="235.6">V_SYNC</text>
<text x="267.8" y="235.6">E</text>
<text x="53" y="240.7">TRIGGER_CV</text>
<text x="71.4" y="242.3">14</text>
<text x="71.4" y="244.9">15</text>
<text x="94.3" y="242.3">24</text>
<text x="94.3" y="244.9">25</text>
<text x="103.1" y="240.7">Y_CV</text>
<text x="215.6" y="244.3" transform="rotate(-90 215.6 244.3)">4</text>
<text x="24.9" y="246.6">1</text>
<text x="32" y="248.1" transform="rotate(-90 32 248.1)">2</text>
<text x="35.1" y="246.6">3</text>
<text x="71.4" y="247.4">16</text>
<text x="94.3" y="247.4">26</text>
<text x="83.6" y="254.5" transform="rotate(-90 83.6 254.5)">4</text>
<text x="86.1" y="255" transform="rotate(-90 86.1 255)">29</text>
<text x="10.5" y="285.6">F</text>
<text x="267.9" y="285.6">F</text>
<text x="173.7" y="298.3" transform="rotate(-90 173.7 298.3)">8</text>
<text x="189" y="298.3" transform="rotate(-90 189 298.3)">8</text>
<text x="223" y="299.5">6</text>
<text x="223" y="304.5">5</text>
<text x="235.7" y="302">7</text>
<text x="173.7" y="309.7" transform="rotate(-90 173.7 309.7)">4</text>
<text x="189" y="309.7" transform="rotate(-90 189 309.7)">4</text>
<text x="28.7" y="314.7">1</text>
<text x="41.4" y="314.7">3</text>
<text x="35.3" y="321.8" transform="rotate(-90 35.3 321.8)">2</text>
<text x="78.5" y="329.4" transform="rotate(-90 78.5 329.4)">3</text>
<text x="10.3" y="335.6">G</text>
<text x="78.5" y="334.5" transform="rotate(-90 78.5 334.5)">2</text>
<text x="267.7" y="335.6">G</text>
<text x="143.3" y="360.5" transform="rotate(-90 143.3 360.5)">8</text>
<text x="239.5" y="360.4">5</text>
<text x="239.5" y="365.5">6</text>
<text x="252.2" y="363">7</text>
<text x="143.3" y="372" transform="rotate(-90 143.3 372)">4</text>
<text x="10.4" y="385.6">H</text>
<text x="39.7" y="389.6">11</text>
<text x="39.7" y="387.1">13</text>
<text x="39.7" y="384.6">15</text>
<text x="267.8" y="385.6">H</text>
<text x="40.2" y="394.7">3</text>
<text x="40.2" y="392.2">9</text>
<text x="40.2" y="397.3">1</text>
<text x="35" y="421.4">1</text>
<text x="85" y="421.4">2</text>
<text x="135" y="421.4">3</text>
<text x="185" y="421.4">4</text>
<text x="235" y="421.4">5</text>
</g>
<g font-size="1.8" fill="#008484">
<text x="174" y="17.9">+5V</text>
<text x="24.2" y="19.2">+5V</text>
<text x="54.8" y="27.4">R3</text>
<text x="75.1" y="27.4">C1</text>
<text x="172" y="29.6" transform="rotate(-90 172 29.6)">R25</text>
<text x="178.4" y="29.6" transform="rotate(-90 178.4 29.6)">10K</text>
<text x="19.7" y="31.5" transform="rotate(-90 19.7 31.5)">RV1</text>
<text x="22.3" y="33.6" transform="rotate(-90 22.3 33.6)">B10K (X)</text>
<text x="53.8" y="33.7">100K</text>
<text x="74.4" y="35">10nf</text>
<text x="133.7" y="33.6">J8</text>
<text x="223" y="32.6">Button_Mode</text>
<text x="226.7" y="30.3">SW1</text>
<text x="28.9" y="39.5">J2</text>
<text x="54.8" y="37.5">R6</text>
<text x="75.1" y="38.8">R7</text>
<text x="150.8" y="37.5">R26</text>
<text x="177.7" y="40.2">Q1</text>
<text x="23.6" y="44.4">GND</text>
<text x="29.7" y="47.5">Jack_X_CV</text>
<text x="48.5" y="47.1">-5V</text>
<text x="53.8" y="43.9">100K</text>
<text x="54.8" y="47.7">R8</text>
<text x="74.1" y="43.9">100K</text>
<text x="126.6" y="47.5">Jack_Trigger</text>
<text x="150.3" y="43.9">100K</text>
<text x="162.2" y="46.5">D3</text>
<text x="178.2" y="42.5">2N3904</text>
<text x="221.7" y="44.4">GND</text>
<text x="38.8" y="53.3">GND</text>
<text x="75.7" y="48.8">U2A</text>
<text x="162.7" y="48.8">1N4148</text>
<text x="53.8" y="54">100K</text>
<text x="71.2" y="56.5">+</text>
<text x="173.4" y="58.4">GND</text>
<text x="62.9" y="64.8">GND</text>
<text x="74.7" y="60.2">MCP6002-xP</text>
<text x="21.6" y="68.7">+5V</text>
<text x="51.7" y="76.9">R13</text>
<text x="72.5" y="76.9">C2</text>
<text x="17.2" y="81" transform="rotate(-90 17.2 81)">RV2</text>
<text x="19.7" y="83" transform="rotate(-90 19.7 83)">B10K (Y)</text>
<text x="51.2" y="83.2">100K</text>
<text x="150.5" y="83.6">SW2</text>
<text x="216.4" y="83.4">Button_Arduino_Reset</text>
<text x="224.2" y="81.1">SW3</text>
<text x="27.6" y="89">J5</text>
<text x="51.7" y="87">R14</text>
<text x="71.9" y="84.5">10nf</text>
<text x="72" y="88.3">R15</text>
<text x="146" y="85.9">Button_Trigger</text>
<text x="21" y="94">GND</text>
<text x="51.2" y="93.4">100K</text>
<text x="71.6" y="93.4">100K</text>
<text x="219.2" y="95.2">GND</text>
<text x="27.2" y="97.1">Jack_Y_CV</text>
<text x="37.5" y="100.3">GND</text>
<text x="46" y="96.6">-5V</text>
<text x="51.7" y="97.2">R16</text>
<text x="73.2" y="98.3">U2B</text>
<text x="145.5" y="97.8">GND</text>
<text x="51.2" y="103.6">100K</text>
<text x="68.7" y="106">+</text>
<text x="72.2" y="108.5">MCP6002-xP</text>
<text x="60.4" y="114.3">GND</text>
<text x="30.5" y="127.1">+5V</text>
<text x="186" y="130.8">LM6172</text>
<text x="187.5" y="128.5">U1A</text>
<text x="223.9" y="130.1">Video_Output</text>
<text x="60.6" y="135.3">R19</text>
<text x="81.4" y="135.3">C5</text>
<text x="164" y="137.8">3.92K</text>
<text x="165.3" y="132.8">R1</text>
<text x="184.3" y="135.3">+</text>
<text x="211" y="135.3">R2</text>
<text x="26.1" y="139.4" transform="rotate(-90 26.1 139.4)">RV3</text>
<text x="60.1" y="141.7">100K</text>
<text x="80.7" y="142.9">10nf</text>
<text x="210" y="140.4">499R</text>
<text x="235.9" y="138.4">J1</text>
<text x="28.6" y="144.5" transform="rotate(-90 28.6 144.5)">B10K (INDEX)</text>
<text x="35.2" y="147.4">J6</text>
<text x="60.6" y="145.5">R20</text>
<text x="80.9" y="146.7">R21</text>
<text x="172.1" y="144.6" transform="rotate(-90 172.1 144.6)">R4</text>
<text x="177.2" y="144.6" transform="rotate(-90 177.2 144.6)">1K</text>
<text x="188.1" y="146.7">R5</text>
<text x="221.7" y="148.6">GND</text>
<text x="29.9" y="152.4">GND</text>
<text x="32.4" y="155.5">Jack_Index_CV</text>
<text x="54.9" y="155">-5V</text>
<text x="60.1" y="151.8">100K</text>
<text x="60.6" y="155.6">R22</text>
<text x="80.4" y="151.8">100K</text>
<text x="172.2" y="154.9">GND</text>
<text x="188.1" y="151.8">1K</text>
<text x="45.2" y="161.3">GND</text>
<text x="60.1" y="162">100K</text>
<text x="82.1" y="156.8">U5A</text>
<text x="77.6" y="164.5">+</text>
<text x="69.3" y="172.7">GND</text>
<text x="81.1" y="168.2">MCP6002-xP</text>
<text x="76.4" y="196.1">J7</text>
<text x="185.2" y="197.6">Conn_Coaxial</text>
<text x="190.1" y="195.3">J3</text>
<text x="76.3" y="198.7">VIN</text>
<text x="87.7" y="198.2">+5V</text>
<text x="212.3" y="202">J4</text>
<text x="212.6" y="204.3">Conn_Coaxial</text>
<text x="74.2" y="215.3">D0/RX</text>
<text x="81.9" y="210.5" transform="rotate(-90 81.9 210.5)">VIN</text>
<text x="87" y="210.7" transform="rotate(-90 87 210.7)">3V3</text>
<text x="87.6" y="215.3">RESET</text>
<text x="89.5" y="210.7" transform="rotate(-90 89.5 210.7)">+5V</text>
<text x="187.4" y="210.8">GND</text>
<text x="207.7" y="210.8">GND</text>
<text x="74.2" y="217.8">D1/TX</text>
<text x="74.2" y="220.3">D2</text>
<text x="87.6" y="217.8">RESET</text>
<text x="157.9" y="218.9">sync_term_jumper</text>
<text x="170.9" y="216.6">JP2</text>
<text x="214.7" y="221.1">+5V</text>
<text x="74.2" y="222.9">D3</text>
<text x="74.2" y="225.4">D4</text>
<text x="74.2" y="228">D5</text>
<text x="88.6" y="225.4">AREF</text>
<text x="196.3" y="225.9" transform="rotate(-90 196.3 225.9)">C3</text>
<text x="74.2" y="233">D7</text>
<text x="74.2" y="230.5">D6</text>
<text x="91.2" y="230.5">A0</text>
<text x="91.2" y="233">A1</text>
<text x="173.3" y="232.8" transform="rotate(-90 173.3 232.8)">R10</text>
<text x="179.6" y="232.8" transform="rotate(-90 179.6 232.8)">75R</text>
<text x="203.9" y="228.1" transform="rotate(-90 203.9 228.1)">100nF</text>
<text x="218.8" y="233">CSYNC</text>
<text x="222.4" y="228">U3</text>
<text x="29.4" y="239.4">JP1</text>
<text x="74.2" y="235.6">D8</text>
<text x="74.2" y="238.1">D9</text>
<text x="91.2" y="235.6">A2</text>
<text x="91.2" y="238.1">A3</text>
<text x="206.8" y="235.6">VIDEO</text>
<text x="206.8" y="238.1">INT</text>
<text x="216.5" y="234.6" transform="rotate(-90 216.5 234.6)">VCC</text>
<text x="218.7" y="235.6">FRAME</text>
<text x="218.9" y="238.1">BURST</text>
<text x="24.7" y="242">pal_jumper</text>
<text x="74.2" y="240.7">D10</text>
<text x="74.2" y="243.2">D11</text>
<text x="74.2" y="245.7">D12</text>
<text x="91.2" y="240.7">A4</text>
<text x="91.2" y="243.2">A5</text>
<text x="91.2" y="245.7">A6</text>
<text x="174.7" y="242.6">GND</text>
<text x="216.5" y="241.6" transform="rotate(-90 216.5 241.6)">GND</text>
<text x="220.3" y="245.8">LM1881</text>
<text x="222" y="240.7">O/E</text>
<text x="74.2" y="248.3">D13</text>
<text x="91.2" y="248.3">A7</text>
<text x="184.7" y="246.7" transform="rotate(-90 184.7 246.7)">R11</text>
<text x="191.1" y="247.2" transform="rotate(-90 191.1 247.2)">680K</text>
<text x="196.3" y="247.4" transform="rotate(-90 196.3 247.4)">C4</text>
<text x="203.9" y="249.7" transform="rotate(-90 203.9 249.7)">100nF</text>
<text x="84.5" y="252.2" transform="rotate(-90 84.5 252.2)">GND</text>
<text x="87" y="252.2" transform="rotate(-90 87 252.2)">GND</text>
<text x="28.7" y="259.1">GND</text>
<text x="65.4" y="261">Arduino_Nano_v3.x</text>
<text x="76.4" y="258.5">A1</text>
<text x="197.6" y="260.3">GND</text>
<text x="84.5" y="265.4">GND</text>
<text x="172.8" y="282">+5V</text>
<text x="218.5" y="293.5">+5V</text>
<text x="229.4" y="297.7">U5B</text>
<text x="77.3" y="304.9">-12V</text>
<text x="115" y="304.6" transform="rotate(-90 115 304.6)">C9</text>
<text x="134" y="304.6" transform="rotate(-90 134 304.6)">C8</text>
<text x="150.5" y="304.6" transform="rotate(-90 150.5 304.6)">C7</text>
<text x="170.9" y="305.8" transform="rotate(-90 170.9 305.8)">U2C</text>
<text x="174.6" y="302.1" transform="rotate(-90 174.6 302.1)">V+</text>
<text x="186.1" y="305.8" transform="rotate(-90 186.1 305.8)">U5C</text>
<text x="189.9" y="302.1" transform="rotate(-90 189.9 302.1)">V+</text>
<text x="224.9" y="305.4">+</text>
<text x="21.2" y="308.7">+12V</text>
<text x="33.1" y="311.8">L7805</text>
<text x="34.4" y="309.5">U6</text>
<text x="44.5" y="308.7">+5V</text>
<text x="122.6" y="306.9" transform="rotate(-90 122.6 306.9)">100nF</text>
<text x="141.7" y="306.9" transform="rotate(-90 141.7 306.9)">100nF</text>
<text x="158.2" y="306.9" transform="rotate(-90 158.2 306.9)">100nF</text>
<text x="178.5" y="308.8" transform="rotate(-90 178.5 308.8)">MCP6002-xP</text>
<text x="193.7" y="308.8" transform="rotate(-90 193.7 308.8)">MCP6002-xP</text>
<text x="228.4" y="307.9">MCP6002-xP</text>
<text x="30.7" y="315.6">IN</text>
<text x="36.7" y="315.6">OUT</text>
<text x="75.6" y="317.2" transform="rotate(-90 75.6 317.2)">R28</text>
<text x="83.2" y="317.2" transform="rotate(-90 83.2 317.2)">10K</text>
<text x="91.7" y="315.1">-5V</text>
<text x="217.9" y="312.4">GND</text>
<text x="36.2" y="319.8" transform="rotate(-90 36.2 319.8)">GND</text>
<text x="19.7" y="327.4" transform="rotate(-90 19.7 327.4)">C11</text>
<text x="27.4" y="329.7" transform="rotate(-90 27.4 329.7)">330nF</text>
<text x="42.6" y="327.4" transform="rotate(-90 42.6 327.4)">C12</text>
<text x="50.2" y="329.7" transform="rotate(-90 50.2 329.7)">100nF</text>
<text x="172.2" y="326.4">GND</text>
<text x="64.6" y="333.4">LM4040LP-5</text>
<text x="73.9" y="330.9">U7</text>
<text x="89.6" y="332.4" transform="rotate(-90 89.6 332.4)">C13</text>
<text x="97.2" y="334.8" transform="rotate(-90 97.2 334.8)">470nF</text>
<text x="33.7" y="342.9">GND</text>
<text x="76.9" y="344.2">GND</text>
<text x="90.9" y="344.2">GND</text>
<text x="150.7" y="349.4">+12V</text>
<text x="243.2" y="356.9">LM6172</text>
<text x="244.6" y="354.6">U1B</text>
<text x="136.1" y="365.2">U1C</text>
<text x="144.1" y="364.3" transform="rotate(-90 144.1 364.3)">V+</text>
<text x="156.9" y="361.7" transform="rotate(-90 156.9 361.7)">C6</text>
<text x="164.5" y="364" transform="rotate(-90 164.5 364)">100nF</text>
<text x="241.4" y="361.3">+</text>
<text x="87.2" y="367.1">+12V</text>
<text x="133.9" y="367.7">LM6172</text>
<text x="231.9" y="367">GND</text>
<text x="245.3" y="370.3">R9</text>
<text x="33.5" y="377.5">J9</text>
<text x="59.8" y="374.1">D1</text>
<text x="75.8" y="374.1">FB1</text>
<text x="156.9" y="373.1" transform="rotate(-90 156.9 373.1)">C10</text>
<text x="164.5" y="375.4" transform="rotate(-90 164.5 375.4)">100nF</text>
<text x="169.6" y="372.1">GND</text>
<text x="245.3" y="375.3">1K</text>
<text x="25" y="379.8">Eurorack_Header_LZX</text>
<text x="57.9" y="381.7">1N4001</text>
<text x="75.8" y="381.7">68R</text>
<text x="85.8" y="383.2" transform="rotate(-90 85.8 383.2)">C14</text>
<text x="34.4" y="385.4">Gate</text>
<text x="35.9" y="388">CV</text>
<text x="93.4" y="385.3" transform="rotate(-90 93.4 385.3)">10uF 25V</text>
<text x="148.9" y="384.7">-12V</text>
<text x="34.2" y="393.1">+12V</text>
<text x="34.4" y="395.6">GND</text>
<text x="35.2" y="390.5">+5V</text>
<text x="59.8" y="394.4">D2</text>
<text x="75.8" y="394.4">FB2</text>
<text x="85.8" y="393.4" transform="rotate(-90 85.8 393.4)">C15</text>
<text x="99.8" y="393.7">GND</text>
<text x="34.6" y="398.1">-12V</text>
<text x="93.4" y="396.7" transform="rotate(-90 93.4 396.7)">10uF 25V</text>
<text x="57.9" y="402">1N4001</text>
<text x="75.8" y="402">68R</text>
<text x="86.7" y="407.5">-12V</text>
</g>
<g font-size="1.8" fill="#0000c2">
<text x="125.5" y="311.1" transform="rotate(-90 125.5 311.1)">(U5 decoupling)</text>
<text x="144.5" y="311.1" transform="rotate(-90 144.5 311.1)">(U3 decoupling)</text>
<text x="161" y="311.1" transform="rotate(-90 161 311.1)">(U2 decoupling)</text>
</g>
</svg>
